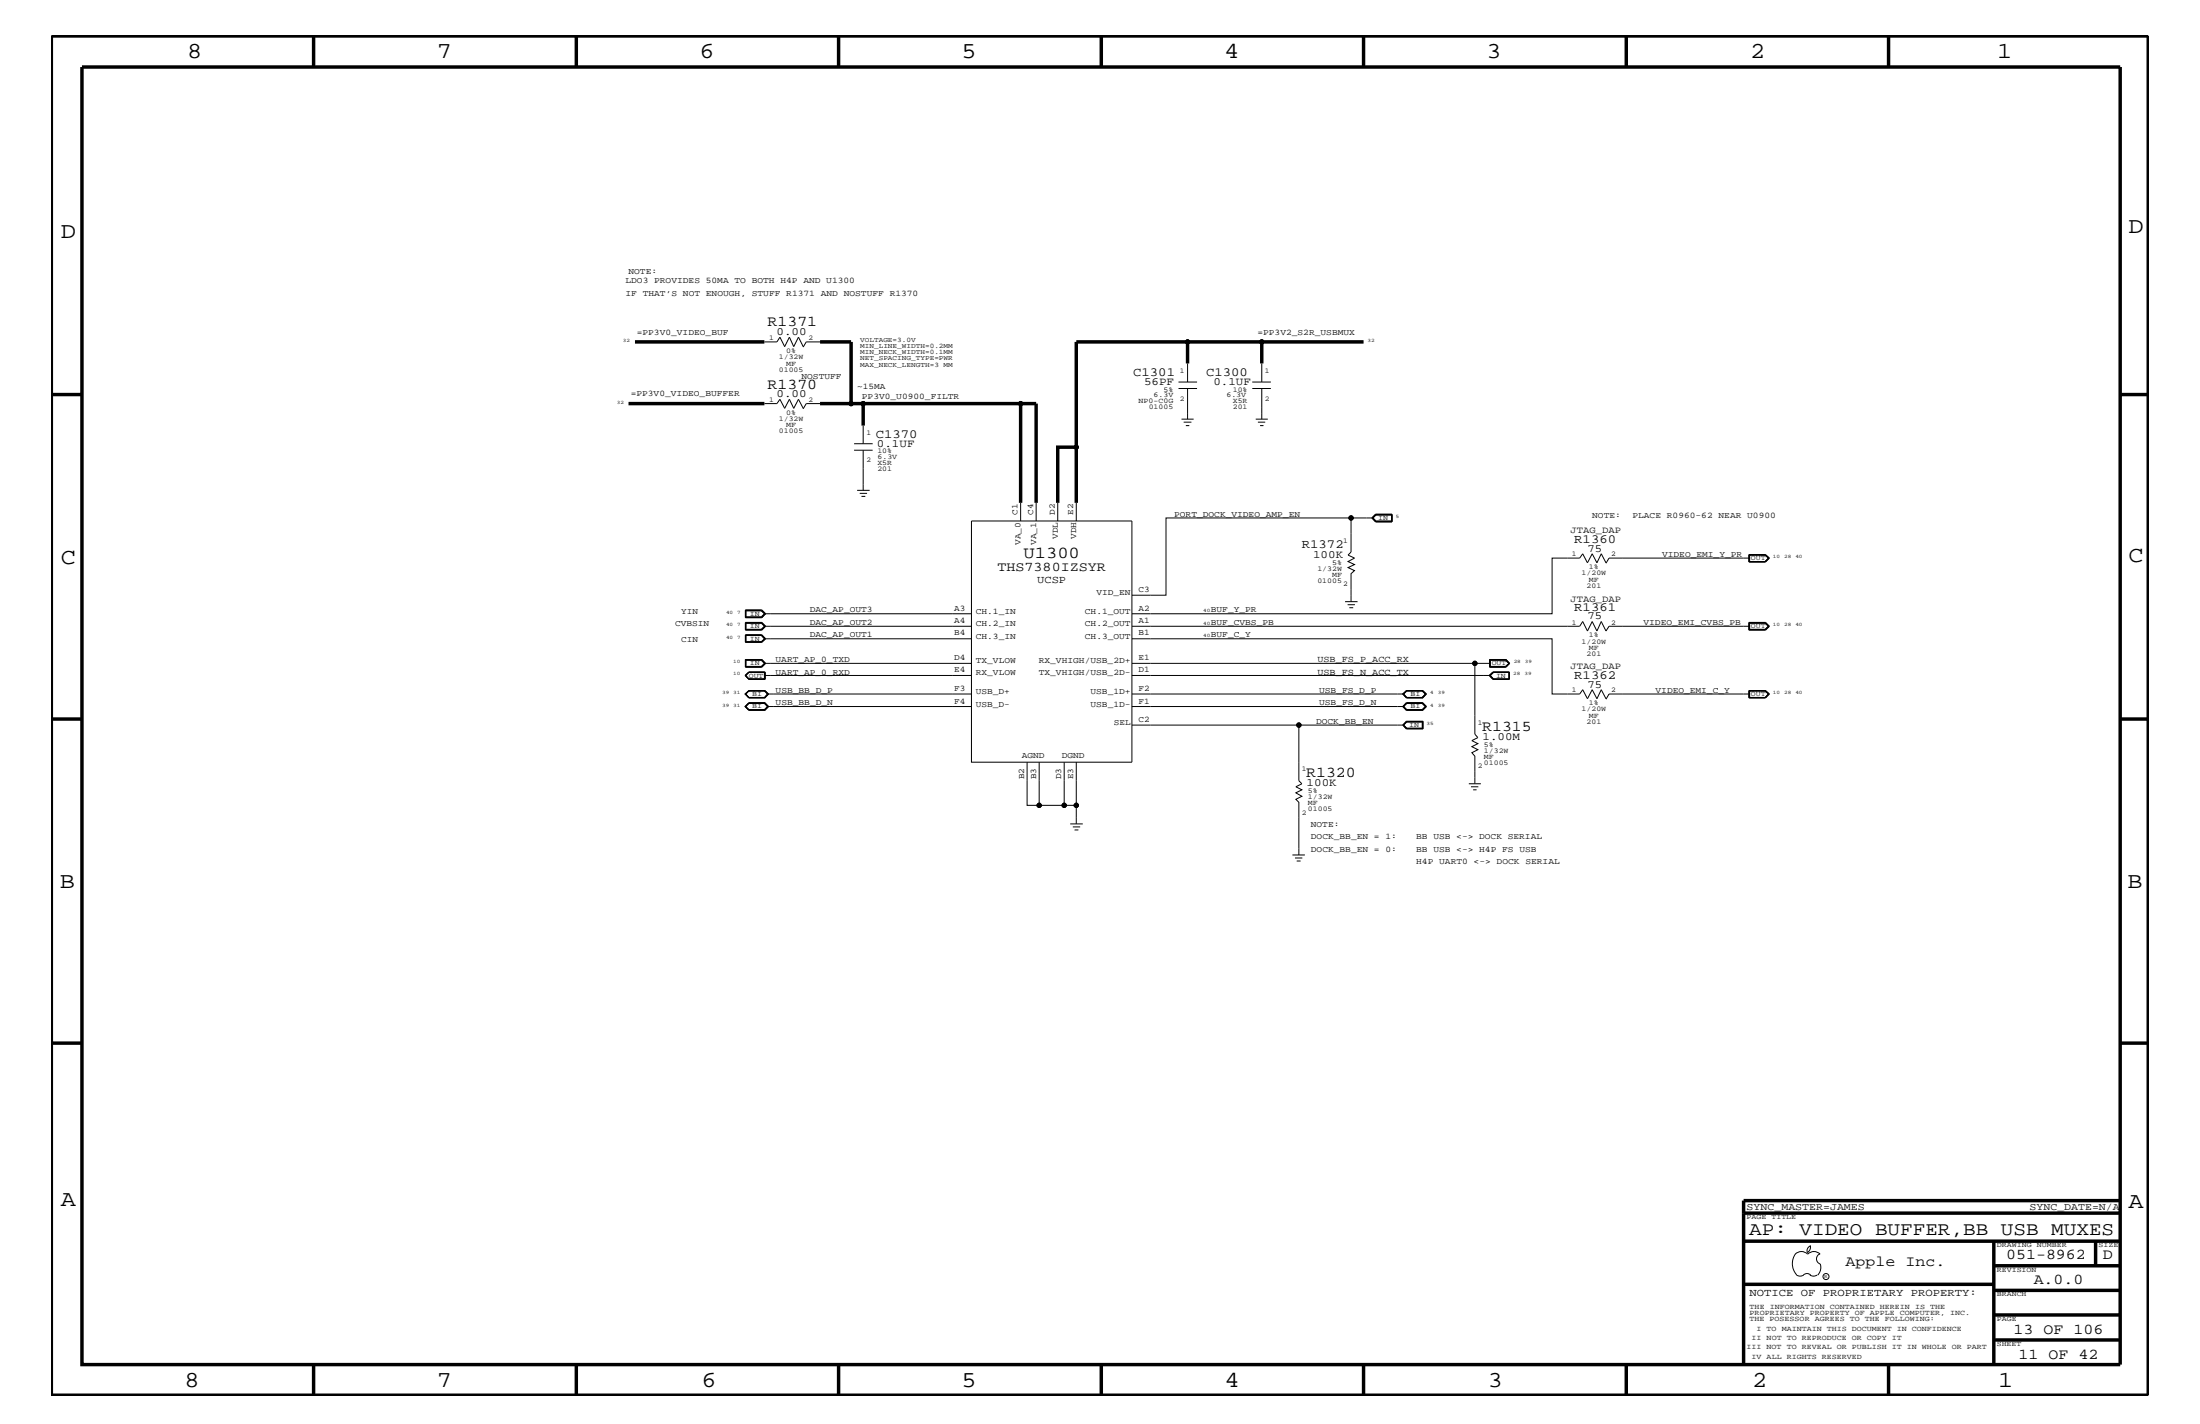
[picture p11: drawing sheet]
<svg xmlns="http://www.w3.org/2000/svg" width="432mm" height="279mm" viewBox="0 0 432 279" stroke-linecap="round" stroke-linejoin="round" font-family="sans-serif">
<g fill="none" stroke="#000" stroke-width=".2">
<path d="M150 67.1h2.5l.6-.9 .9 1.8 .9-1.8 .9 1.8 .9-1.8 .9 1.8M150 79.2h2.5l.6-.9 .9 1.8 .9-1.8 .9 1.8 .9-1.8 .9 1.8M161 67.1h-2.8l-.6 1M161 79.2h-2.8l-.6 1M231.3 76.2h3.6M231.3 75h3.6M233.1 71.3v3.7M233.1 76.2v6M245.8 75h3.6M245.8 76.2h3.6M247.6 71.3v3.7M247.6 76.2v6"/>
<path d="M167.6 88.3h3.7M167.6 87.1h3.7M168.2 96.2h2.5M168.7 96.8h1.5M169.1 97.4h.7M169.4 83.5v3.6M169.4 88.3v7.9M200.3 98.7v3.5M203.4 98.7v3.5M207.6 98.7v3.5M211.2 98.7v3.5M231.9 82.2h2.4"/>
<path d="M232.3 82.8h1.5M232.7 83.5h.7M246.5 82.2h2.3M246.9 82.8h1.4M247.3 83.5h.7M146.3 119.7h3.2l.7 .7-.7 .8M146.3 119.7h3.2l.8 .7-.8 .8h-3.2zM146.4 119.8h3l.7 .6-.7 .7h-3zM146.4 119.8h3l.6 .6M190.7 102.2h31.5v47.3h-31.5zM264 118.1h2.4M264.5 118.6h1.4"/>
<path d="M264.8 119.2h.8M265.2 101.6v6.7l-.6 .6 1.3 .6-1.3 .7 1.3 .6-1.3 .6 1.3 .6-.7 .6v5.5M269.2 101.6l.8-.7h3.2v1.5h-3.2zM269.5 101.6h-40.6v15.2h-6.7M270 101h3.1v1.3h-3.1l-.6-.7zM270.1 101l-.6 .6 .6 .6h3M273.2 101h-3.2l-.7 .6 .7 .8M315.2 110.4l-.9-1.7-.9 1.7-.9-1.7-.9 1.7-1-1.7-.6 .8h-5.4v10.9h-82.4M343.2 108.8h3.3l.8 .7-.8 .8h-3.3zM343.3 110.2h3.2M343.3 108.8v1.5M343.3 108.9h3.2"/>
<path d="M343.4 108.9v1.3M343.4 109.5h-27.6l-.6 1M346.5 108.8l.7 .7-.7 .8M346.5 108.9l.6 .6-.6 .7M346.5 108.9l.5 .6-.5 .7M146.3 122.2h3.2l.7 .7-.7 .7h-3.2M146.3 122.1h3.2l.8 .8-.8 .7h-3.2zM146.3 129.4h3.2l.8 .8-.8 .7h-3.2zM146.3 132.5l.7 .7M146.3 132.5l.7 .8M146.4 124.7h3l.7 .6-.7 .6M146.4 122.2v1.4"/>
<path d="M146.4 124.7v1.2h3M146.4 122.3h3l.6 .6M146.4 129.6h3l.6 .6M146.4 124.7h3l.6 .6M147 133.2h3.1M147 135.5h3.1l.8 .7-.8 .7h-3.1M147 137.9h3.1l.8 .7-.8 .8h-3.1l-.8-.8zM147 135.6h3l.6 .6h40.1M147 131.9l-.7 .6M147 135.5h3.1l.7 .7-.7 .7h-3.1M147 138h3.1l.7 .6-.7 .7h-3.1M147 131.9l-.8 .6 .8 .8"/>
<path d="M147 135.6h3.1l.6 .6-.6 .6h-3.1M147 138h3.1l.6 .6-.6 .7h-3.1M147 131.9l-.6 .6 .6 .7M147 135.5l-.8 .7 .8 .7M147 135.5l-.7 .7 .7 .7M147 135.6l-.7 .6 .7 .6M147 135.6l-.6 .6 .6 .6M147 138l-.7 .6 .7 .7M147 131.9h3.2v1.4h-3.2M147 131.9h3.1M149.4 122.2l.7 .7-.7 .7M149.4 130.8l.7-.6-.7-.7h-3v1.3"/>
<path d="M149.5 124.6h-3.2v1.4h3.2M149.5 124.6l.8 .7-.8 .7M149.5 129.4l.7 .8-.7 .6h-3.2M149.5 124.6l.7 .7-.7 .7M150 131.9v1.3M150 125.3h40.7M150 122.9h40.7M150 120.4h40.7M150 130.2h40.7M150 132.5h40.7M150 122.9l-.6 .6h-3M150 130.2l-.6 .6h-3"/>
<path d="M150 120.4l-.6 .6h-3M150 125.3l-.6 .6M150.1 131.9v1.4M150.6 136.2l-.6 .6h-3M190.7 138.6h-40.1l-.6-.6h-3l-.6 .6 .6 .6h3l.6-.6M222.2 125.3h82.4v10.9h5.4l.6-.9 1 1.8 .9-1.8 .9 1.8 .9-1.8 .9 1.8M222.2 122.9h87.8l.6-1 1 1.9 .9-1.9 .9 1.9 .9-1.9 .9 1.9 .6-.9h27.6M222.2 130.2h70.3M222.2 132.5h70.3M222.2 136.2h53.3M222.2 138.6h53.3M275.3 136.2l.8-.7h3.1l.7 .7-.7 .7h-3.1z"/>
<path d="M276 135.5h3.2l.8 .7-.8 .7h-3.2l-.7-.7zM276 137.9h3.2l.8 .7-.8 .8h-3.2l-.7-.8zM276.1 138h3.1l.7 .6-.7 .7h-3.1M276.1 135.6h3l.7 .6-.7 .6h-3M276.1 138h3l.7 .6-.7 .7h-3M276.1 135.6l-.7 .6 .7 .6M276.1 135.6l-.6 .6 .6 .6M276.1 138l-.8 .6 .8 .7M276.1 138l-.7 .6 .7 .7M276.1 135.6h3l.6 .6-.6 .6h-3M276.1 138h3l.6 .6-.6 .6h-3l-.6-.6zM289.5 130.2v13.8l.6 .7-1.2 .6 1.2 .6-1.2 .6 1.2 .6-1.2 .6 .6 .7v5.4"/>
<path d="M292.4 129.4h3.2l.7 .8-.7 .7h-3.2zM292.4 130.8h3.2M292.5 129.6h3l.7 .6-.7 .6h-3zM293 131.9l-.6 .6 .6 .8M293 131.9h3.2v1.4h-3.2M293 131.9l-.7 .6 .7 .8M293.1 131.9l-.6 .6 .6 .7M293.1 131.9h3.1v1.3h-3.1M293.1 131.9l-.7 .6 .7 .7M295.6 129.4l.6 .8-.6 .6M296.2 130.2l-.6-.7h-3.2v1.3M296.2 130.2l-.6 .6"/>
<path d="M343.2 122.1h3.3l.8 .8-.8 .7h-3.3zM343.2 135.5h3.3l.8 .7-.8 .7h-3.3zM343.3 135.5v1.4M343.3 136.8h3.2M343.3 135.6h3.2M343.4 122.3h3.1l.5 .6-.5 .6h-3.1zM343.4 135.6v1.2M343.4 136.2h-27.6l-.6 1M346.5 122.2l.7 .7-.7 .7M346.5 135.5l.7 .7-.7 .7M346.5 122.2l.6 .7-.6 .7M346.5 135.6l.6 .6-.6 .6"/>
<path d="M346.5 135.6l.5 .6-.5 .6M346.5 122.2h-3.2v1.4h3.2M201.6 149.5v8.5h2.4v-8.5M208.9 149.5v8.5h-4.9M208.9 158h2.3v3.7M211.2 149.5v8.5M222.2 142.3h53.3M254.9 142.3v10.9l.6 .6-1.2 .6 1.2 .6-1.2 .6 1.2 .6-1.2 .6 .6 .6v10.4M275.3 142.3l.8 .6M275.5 142.3l.6-.6h3v1.2h-3zM276 141.5h3.3v1.5h-3.3l-.7-.7zM276.1 141.6l-.7 .7 .7 .6"/>
<path d="M276.1 141.6l-.8 .7M276.1 141.6h3.1v1.3h-3.1M288.3 153.8h2.4M288.7 154.4h1.5M289.1 155h.7M210.1 161.7h2.4M210.6 162.2h1.4M210.9 162.8h.8M253.7 167.8h2.4M254.2 168.3h1.4M254.5 168.9h.8M352.3 246.1a1.69 1.69 0 0 1 2.5 0"/>
<path d="M352.4 246a3.3 3.3 0 0 0 .2 4.1M352.6 250.2l.7 .2 .7-.2M354 250.2l.7-.3 .7 .3M354.8 246.1a1.69 1.69 0 0 1 2.4 0M355.2 250.2l.7 .2 .7-.2M355.3 244.4v.3a1.18 1.18 0 0 1-.6 1.1M355.4 244.4a.99 .99 0 0 0-.6 1.4M357.2 246a1.04 1.04 0 0 0-.7 1 1.04 1.04 0 0 0 .7 1M357.3 248l.1 .7a2.11 2.11 0 0 1-.6 1.5"/>
<circle cx="167" cy="79.2" r=".42"/>
<circle cx="169.4" cy="79.2" r=".42"/>
<circle cx="200.3" cy="79.2" r=".42"/>
<circle cx="233.1" cy="67.1" r=".42"/>
<circle cx="247.6" cy="67.1" r=".42"/>
<circle cx="211.2" cy="87.7" r=".42"/>
<circle cx="265.2" cy="101.6" r=".42"/>
<circle cx="289.5" cy="130.2" r=".42"/>
<circle cx="204" cy="158" r=".42"/>
<circle cx="208.9" cy="158" r=".42"/>
<circle cx="211.2" cy="158" r=".42"/>
<circle cx="254.9" cy="142.3" r=".42"/>
<circle cx="358.4" cy="250.5" r=".59"/>
</g>
<g fill="none" stroke="#000" stroke-width=".68" stroke-linecap="butt">
<path d="M10.1 7.1h411.5v266.7h-411.5zM16.1 13.2h400v254.5h-400zM61.6 7.1v6.1M113.1 7.1v6.1M164.6 7.1v6.1M216.2 7.1v6.1M267.6 7.1v6.1M319.2 7.1v6.1M370.7 7.1v6.1M10.1 77.4h6M123.4 79.2h26.6M124.6 67.1h25.4"/>
<path d="M161 79.2h8.4v4.3M161 67.1h6v12.1M169.4 79.2h30.9M233.1 67.1v4.2M247.6 67.1v4.2M267.6 67.1h-56.4v20.6M416.1 77.4h5.5M200.3 98.7v-19.5h3.1v19.5M207.6 98.7v-11h3.6v11M10.1 141.1h6M416.1 141.1h5.5M10.1 204.7h6"/>
<path d="M416.1 204.7h5.5M342.2 238h73.9M416.1 235.6h-73.9v32.1M342.2 243.5h73.9M342.2 252h49.1M391.3 258h24.8M391.3 253.2h24.8M391.3 248.4h24.8M391.3 243.5v24.2M411.3 243.5v4.9M61.6 267.7v6.1M113.1 267.7v6.1"/>
<path d="M164.6 267.7v6.1M216.2 268v5.8M267.6 267.7v6.1M319.2 267.7v6.1M370.7 267.7v6.1M391.3 262.9h24.8"/>
</g>
<g fill="#000">
<circle cx="167" cy="79.2" r=".42"/>
<circle cx="169.4" cy="79.2" r=".42"/>
<circle cx="200.3" cy="79.2" r=".42"/>
<circle cx="233.1" cy="67.1" r=".42"/>
<circle cx="247.6" cy="67.1" r=".42"/>
<circle cx="211.2" cy="87.7" r=".42"/>
<circle cx="265.2" cy="101.6" r=".42"/>
<circle cx="289.5" cy="130.2" r=".42"/>
<circle cx="204" cy="158" r=".42"/>
<circle cx="208.9" cy="158" r=".42"/>
<circle cx="211.2" cy="158" r=".42"/>
<circle cx="254.9" cy="142.3" r=".42"/>
</g>
<g font-size="4.5">
<text x="36.7" y="11.5">8</text>
<text x="85.8" y="11.5">7</text>
<text x="137.3" y="11.5">6</text>
<text x="188.7" y="11.5">5</text>
<text x="240.3" y="11.5">4</text>
<text x="291.8" y="11.5">3</text>
<text x="343.5" y="11.5">2</text>
<text x="392" y="11.5">1</text>
<text x="11.9" y="46.8">D</text>
<text x="417.8" y="45.7">D</text>
<text x="11.9" y="110.6">C</text>
<text x="417.7" y="110.3">C</text>
<text x="11.8" y="174.3">B</text>
<text x="417.6" y="174.2">B</text>
<text x="11.9" y="236.7">A</text>
<text x="417.7" y="237.1">A</text>
<text x="36.2" y="272.1">8</text>
<text x="85.8" y="272.1">7</text>
<text x="137.7" y="272.1">6</text>
<text x="188.7" y="272.1">5</text>
<text x="240.4" y="272.1">4</text>
<text x="292" y="272.1">3</text>
<text x="343.9" y="272.1">2</text>
<text x="392.2" y="272.1">1</text>
</g>
<text font-size="3.7" x="343.3" y="242.3">AP: VIDEO BUFFER,BB USB MUXES</text>
<text font-size="3.3" x="200.9" y="109.5">U1300</text>
<g font-size="3">
<text x="150.7" y="64">R1371</text>
<text x="150.7" y="76.2">R1370</text>
<text x="290.9" y="143.4">R1315</text>
<text x="256.4" y="152.4">R1320</text>
<text x="362.2" y="248.4">Apple Inc.</text>
<text x="393.7" y="247.1">051-8962</text>
<text x="399.2" y="252">A.0.0</text>
<text x="412.7" y="247.1">D</text>
<text x="395.2" y="261.6">13 OF 106</text>
<text x="396.2" y="266.6">11 OF 42</text>
</g>
<text font-size="2.6" x="195.8" y="112">THS7380IZSYR</text>
<g font-size="2.5">
<text x="222.4" y="73.8">C1301</text>
<text x="236.7" y="73.8">C1300</text>
<text x="171.9" y="85.9">C1370</text>
<text x="255.5" y="107.6">R1372</text>
<text x="309" y="106.5">R1360</text>
<text x="309" y="119.8">R1361</text>
<text x="309" y="133.2">R1362</text>
</g>
<g font-size="2.2">
<text x="152.4" y="65.7">0.00</text>
<text x="152.4" y="77.9">0.00</text>
<text x="224.5" y="75.6">56PF</text>
<text x="238.2" y="75.6">0.1UF</text>
<text x="172.1" y="87.7">0.1UF</text>
<text x="257.7" y="109.4">100K</text>
<text x="311.6" y="108.2">75</text>
<text x="311.6" y="121.5">75</text>
<text x="311.6" y="134.9">75</text>
<text x="291" y="145.1">1.00M</text>
<text x="256.5" y="154.3">100K</text>
</g>
<g font-size="2.1">
<text x="203.6" y="114.4">UCSP</text>
<text x="343.4" y="254.4">NOTICE OF PROPRIETARY PROPERTY:</text>
</g>
<g font-size="2">
<text x="342.8" y="237.4">SYNC_MASTER=JAMES</text>
<text x="398.4" y="237.4">SYNC_DATE=N/A</text>
</g>
<g font-size="1.9">
<text x="308.3" y="104.7">JTAG_DAP</text>
<text x="308.3" y="118.1">JTAG_DAP</text>
<text x="308.3" y="131.3">JTAG_DAP</text>
</g>
<g font-size="1.8">
<text x="258.6" y="129.9">USB_FS_P_ACC_RX</text>
<text x="258.6" y="132.4">USB_FS_N_ACC_TX</text>
</g>
<g font-size="1.7">
<text x="123.4" y="53.8">NOTE:</text>
<text x="122.8" y="55.6">LDO3 PROVIDES 50MA TO BOTH H4P AND U1300</text>
<text x="122.8" y="58">IF THAT’S NOT ENOUGH, STUFF R1371 AND NOSTUFF R1370</text>
<text x="125" y="65.6">=PP3V0_VIDEO_BUF</text>
<text x="246.8" y="65.6">=PP3V2_S2R_USBMUX</text>
<text x="123.8" y="77.8">=PP3V0_VIDEO_BUFFER</text>
<text x="157.3" y="74.4">NOSTUFF</text>
<text x="168.2" y="76.2">~15MA</text>
<text x="169.2" y="78.3">PP3V0_U0900_FILTR</text>
<text x="199.7" y="101" transform="rotate(-90 199.7 101)">C1</text>
<text x="202.8" y="101" transform="rotate(-90 202.8 101)">C4</text>
<text x="207" y="101" transform="rotate(-90 207 101)">D2</text>
<text x="210.7" y="101" transform="rotate(-90 210.7 101)">E2</text>
<text x="230.5" y="101.4">PORT_DOCK_VIDEO_AMP_EN</text>
<text x="312.5" y="101.6">NOTE:</text>
<text x="320.4" y="101.6">PLACE R0960-62 NEAR U0900</text>
<text x="200.3" y="107" transform="rotate(-90 200.3 107)">VA_0</text>
<text x="203.4" y="107" transform="rotate(-90 203.4 107)">VA_1</text>
<text x="207.6" y="105.8" transform="rotate(-90 207.6 105.8)">VDL</text>
<text x="211.2" y="105.8" transform="rotate(-90 211.2 105.8)">VDH</text>
<text x="326.2" y="109.3">VIDEO_EMI_Y_PR</text>
<text x="187.3" y="119.8">A3</text>
<text x="215.2" y="116.8">VID_EN</text>
<text x="223.4" y="116.2">C3</text>
<text x="223.4" y="119.8">A2</text>
<text x="132.5" y="122.9">CVBSIN</text>
<text x="133.7" y="120.4">YIN</text>
<text x="133.7" y="125.9">CIN</text>
<text x="158.9" y="122.6">DAC_AP_OUT2</text>
<text x="158.9" y="120.2">DAC_AP_OUT3</text>
<text x="158.9" y="125.1">DAC_AP_OUT1</text>
<text x="187.3" y="122.3">A4</text>
<text x="187.3" y="124.7">B4</text>
<text x="191.5" y="120.4">CH.1_IN</text>
<text x="191.5" y="122.9">CH.2_IN</text>
<text x="191.5" y="125.3">CH.3_IN</text>
<text x="212.9" y="125.3">CH.3_OUT</text>
<text x="212.9" y="122.9">CH.2_OUT</text>
<text x="212.9" y="120.4">CH.1_OUT</text>
<text x="223.4" y="122.3">A1</text>
<text x="223.4" y="124.7">B1</text>
<text x="237.7" y="122.6">BUF_CVBS_PB</text>
<text x="237.7" y="120.2">BUF_Y_PR</text>
<text x="237.7" y="125.1">BUF_C_Y</text>
<text x="322.6" y="122.6">VIDEO_EMI_CVBS_PB</text>
<text x="152.2" y="129.9">UART_AP_0_TXD</text>
<text x="187.3" y="131.9">E4</text>
<text x="187.3" y="129.6">D4</text>
<text x="191.5" y="130.2">TX_VLOW</text>
<text x="203.9" y="130.2">RX_VHIGH/USB_2D+</text>
<text x="223.4" y="129.6">E1</text>
<text x="223.4" y="131.9">D1</text>
<text x="152.2" y="136">USB_BB_D_P</text>
<text x="152.2" y="132.4">UART_AP_0_RXD</text>
<text x="187.3" y="135.6">F3</text>
<text x="191.5" y="132.5">RX_VLOW</text>
<text x="191.5" y="136.2">USB_D+</text>
<text x="203.9" y="132.5">TX_VHIGH/USB_2D-</text>
<text x="214" y="136.2">USB_1D+</text>
<text x="223.4" y="135.6">F2</text>
<text x="258.9" y="136">USB_FS_D_P</text>
<text x="325" y="136">VIDEO_EMI_C_Y</text>
<text x="152.2" y="138.4">USB_BB_D_N</text>
<text x="187.3" y="138">F4</text>
<text x="191.5" y="138.6">USB_D-</text>
<text x="214" y="138.6">USB_1D-</text>
<text x="218.6" y="142.3">SEL</text>
<text x="223.4" y="141.7">C2</text>
<text x="223.4" y="138">F1</text>
<text x="258.3" y="142">DOCK_BB_EN</text>
<text x="258.9" y="138.4">USB_FS_D_N</text>
<text x="200.5" y="148.7">AGND</text>
<text x="208.4" y="148.7">DGND</text>
<text x="201" y="152.9" transform="rotate(-90 201 152.9)">B2</text>
<text x="203.4" y="152.9" transform="rotate(-90 203.4 152.9)">B3</text>
<text x="208.3" y="152.9" transform="rotate(-90 208.3 152.9)">D3</text>
<text x="210.7" y="152.9" transform="rotate(-90 210.7 152.9)">E3</text>
<text x="257.3" y="164.7">DOCK_BB_EN = 1:</text>
<text x="257.3" y="167.1">DOCK_BB_EN = 0:</text>
<text x="257.3" y="162.2">NOTE:</text>
<text x="278" y="164.7">BB USB &lt;-&gt; DOCK SERIAL</text>
<text x="278" y="167.1">BB USB &lt;-&gt; H4P FS USB</text>
<text x="278" y="169.5">H4P UART0 &lt;-&gt; DOCK SERIAL</text>
</g>
<g font-size="1.4">
<text x="151" y="66.7">1</text>
<text x="152.9" y="70.5">1/32W</text>
<text x="154.3" y="71.7">MF</text>
<text x="154.3" y="69.3">0%</text>
<text x="158.7" y="66.7">2</text>
<text x="168.8" y="67.1">VOLTAGE=3.0V</text>
<text x="168.8" y="69.5">MIN_NECK_WIDTH=0.1MM</text>
<text x="168.8" y="72">MAX_NECK_LENGTH=3 MM</text>
<text x="168.8" y="70.7">NET_SPACING_TYPE=PWR</text>
<text x="168.8" y="68.4">MIN_LINE_WIDTH=0.2MM</text>
<text x="152.9" y="72.9">01005</text>
<text x="226.4" y="77.9">6.3V</text>
<text x="228.3" y="76.8">5%</text>
<text x="231.6" y="73.2">1</text>
<text x="240.7" y="77.9">6.3V</text>
<text x="242" y="76.8">10%</text>
<text x="248.2" y="73.2">1</text>
<text x="151" y="78.9">1</text>
<text x="152.9" y="82.7">1/32W</text>
<text x="154.3" y="81.4">0%</text>
<text x="154.3" y="83.8">MF</text>
<text x="158.7" y="78.9">2</text>
<text x="223.4" y="79.1">NP0-C0G</text>
<text x="225.5" y="80.3">01005</text>
<text x="231.6" y="78.6">2</text>
<text x="242" y="79.1">X5R</text>
<text x="242" y="80.3">201</text>
<text x="248.2" y="78.6">2</text>
<text x="152.9" y="85">01005</text>
<text x="170.1" y="85.3">1</text>
<text x="172.2" y="88.9">10%</text>
<text x="170.1" y="90.7">2</text>
<text x="172.2" y="91.2">X5R</text>
<text x="172.2" y="92.4">201</text>
<text x="172.2" y="90">6.3V</text>
<text x="263.7" y="106.5">1</text>
<text x="270.5" y="102.1">IN</text>
<text x="258.6" y="112">1/32W</text>
<text x="261.5" y="113.1">MF</text>
<text x="261.5" y="110.8">5%</text>
<text x="308.5" y="109.2">1</text>
<text x="310.4" y="112.9">1/20W</text>
<text x="311.9" y="111.7">1%</text>
<text x="316.2" y="109.2">2</text>
<text x="343.7" y="109.9">OUT</text>
<text x="258.6" y="114.4">01005</text>
<text x="263.7" y="115">2</text>
<text x="311.4" y="115.3">201</text>
<text x="311.9" y="114.2">MF</text>
<text x="147.2" y="120.8">IN</text>
<text x="147.2" y="123.2">IN</text>
<text x="147.2" y="125.7">IN</text>
<text x="308.5" y="122.5">1</text>
<text x="311.9" y="125.1">1%</text>
<text x="316.2" y="122.5">2</text>
<text x="343.7" y="123.2">OUT</text>
<text x="147.2" y="130.5">IN</text>
<text x="292.8" y="130.5">OUT</text>
<text x="310.4" y="126.3">1/20W</text>
<text x="311.4" y="128.7">201</text>
<text x="311.9" y="127.5">MF</text>
<text x="147" y="133">OUT</text>
<text x="147.7" y="136.6">BI</text>
<text x="276.9" y="136.6">BI</text>
<text x="293.6" y="133">IN</text>
<text x="308.5" y="135.8">1</text>
<text x="316.2" y="135.8">2</text>
<text x="343.7" y="136.6">OUT</text>
<text x="147.7" y="139">BI</text>
<text x="276.6" y="142.6">IN</text>
<text x="276.9" y="139">BI</text>
<text x="290.1" y="142.3">1</text>
<text x="310.4" y="139.6">1/20W</text>
<text x="311.4" y="142">201</text>
<text x="311.9" y="138.4">1%</text>
<text x="311.9" y="140.8">MF</text>
<text x="291.3" y="146.5">5%</text>
<text x="291.3" y="149">MF</text>
<text x="291.3" y="147.7">1/32W</text>
<text x="255.5" y="151.3">1</text>
<text x="256.7" y="155.6">5%</text>
<text x="290.1" y="150.7">2</text>
<text x="291.3" y="150.1">01005</text>
<text x="255.5" y="159.9">2</text>
<text x="256.7" y="158">MF</text>
<text x="256.7" y="159.2">01005</text>
<text x="256.7" y="156.8">1/32W</text>
<text x="342.8" y="239.2">PAGE TITLE</text>
<text x="391.9" y="244.7">DRAWING NUMBER</text>
<text x="411.9" y="244.7">SIZE</text>
<text x="391.9" y="249.5">REVISION</text>
<text x="343.4" y="256.8">THE INFORMATION CONTAINED HEREIN IS THE</text>
<text x="391.9" y="254.4">BRANCH</text>
<text x="343.4" y="259.3">THE POSESSOR AGREES TO THE FOLLOWING:</text>
<text x="343.4" y="258">PROPRIETARY PROPERTY OF APPLE COMPUTER, INC.</text>
<text x="343.8" y="262.9">II NOT TO REPRODUCE OR COPY IT</text>
<text x="344.8" y="261.1">I TO MAINTAIN THIS DOCUMENT IN CONFIDENCE</text>
<text x="391.9" y="259.3">PAGE</text>
<text x="342.8" y="264.7">III NOT TO REVEAL OR PUBLISH IT IN WHOLE OR PART</text>
<text x="343.8" y="266.6">IV ALL RIGHTS RESERVED</text>
<text x="391.9" y="264.1">SHEET</text>
</g>
<g font-size="1">
<text x="122.3" y="67.1">32</text>
<text x="268.4" y="67.1">32</text>
<text x="121.1" y="79.2">32</text>
<text x="274" y="101.6">5</text>
<text x="348" y="109.5">10</text>
<text x="350.2" y="109.5">28</text>
<text x="352.4" y="109.5">40</text>
<text x="142.5" y="120.4">40</text>
<text x="142.5" y="122.9">40</text>
<text x="142.5" y="125.3">40</text>
<text x="144.7" y="120.4">7</text>
<text x="144.7" y="122.9">7</text>
<text x="144.7" y="125.3">7</text>
<text x="236.1" y="125.1">40</text>
<text x="236.1" y="122.6">40</text>
<text x="236.1" y="120.2">40</text>
<text x="348" y="122.9">10</text>
<text x="350.2" y="122.9">28</text>
<text x="352.4" y="122.9">40</text>
<text x="143.9" y="130.2">10</text>
<text x="297.1" y="130.2">28</text>
<text x="299.3" y="130.2">39</text>
<text x="141.7" y="136.2">39</text>
<text x="143.9" y="132.5">10</text>
<text x="143.9" y="136.2">31</text>
<text x="280.7" y="136.2">4</text>
<text x="282.2" y="136.2">39</text>
<text x="297" y="132.5">28</text>
<text x="299.2" y="132.5">39</text>
<text x="348" y="136.2">10</text>
<text x="350.2" y="136.2">28</text>
<text x="352.4" y="136.2">40</text>
<text x="141.7" y="138.6">39</text>
<text x="143.9" y="138.6">31</text>
<text x="280" y="142.3">35</text>
<text x="280.7" y="138.6">4</text>
<text x="282.2" y="138.6">39</text>
<text x="358.1" y="250.7">R</text>
</g>
</svg>
